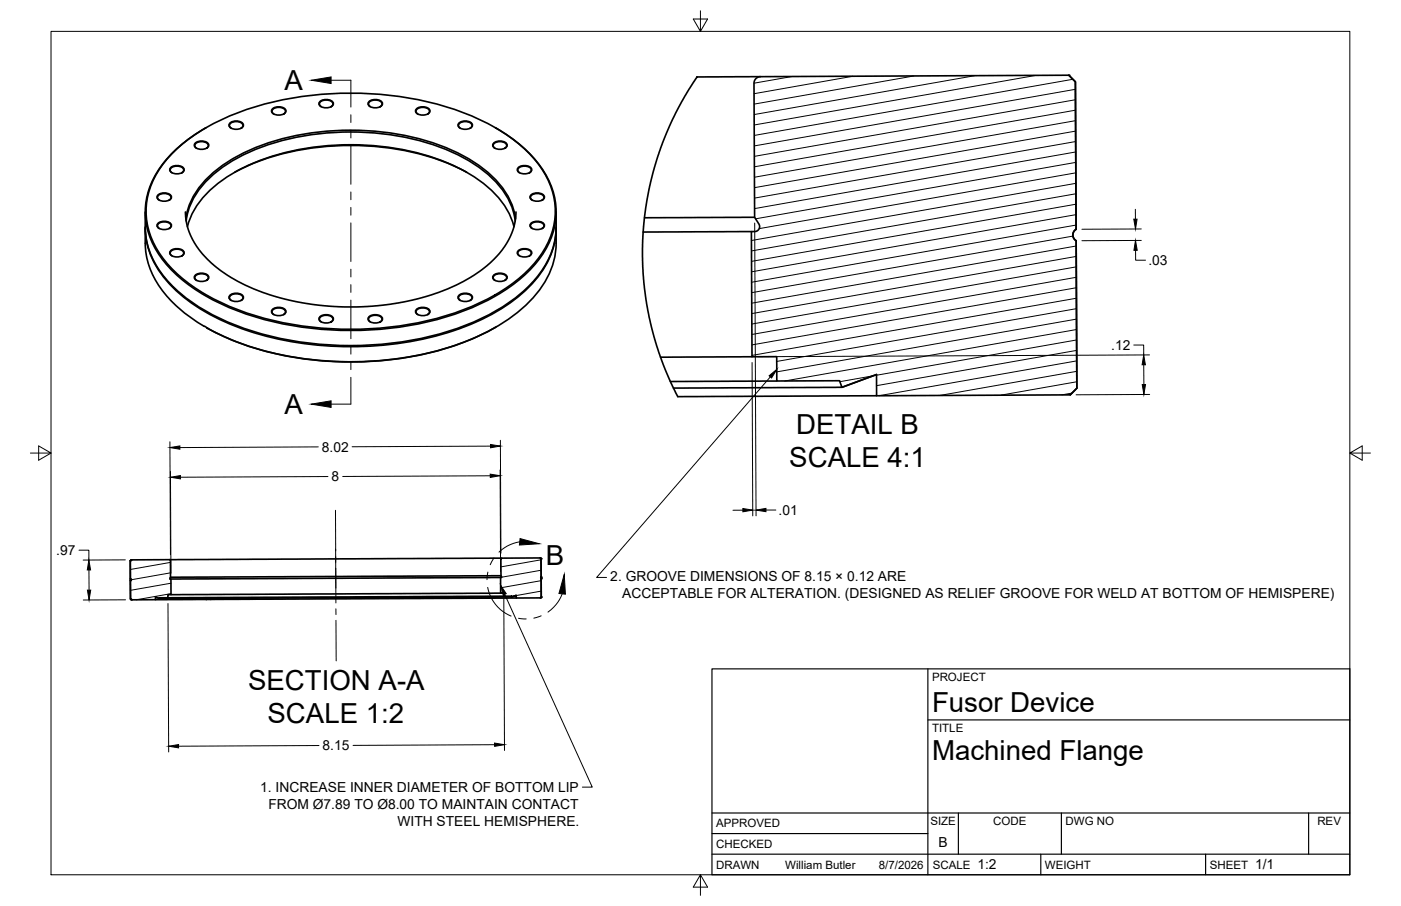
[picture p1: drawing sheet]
<svg xmlns="http://www.w3.org/2000/svg" width="432mm" height="279mm" viewBox="0 0 432 279" stroke-linecap="round" stroke-linejoin="round" font-family="sans-serif">
<!-- layer: Visible -->
<g fill="none" stroke="#000" stroke-width=".51">
<path d="M63.5 39.4a39.6 39.6 0 0 0-16.7 16.7 22.9 22.9 0 0 0 4.3 25.2 55.5 55.5 0 0 0 25.7 15.9 104.4 104.4 0 0 0 66.1-1.3 53.8 53.8 0 0 0 22.2-14.6 23.3 23.3 0 0 0 0-31.9 45.7 45.7 0 0 0-12.4-10M70.9 38a3.1 3.1 0 0 1 4.1 .3 1.39 1.39 0 0 1-1.6 1.5l-1.7-.1a1.06 1.06 0 0 1-1-.6 1.06 1.06 0 0 1 .2-1.1zM71.3 39.5a1 1 0 0 1-.5-1.1 1 1 0 0 1 1-.8l1.5-.1a1.15 1.15 0 0 1 1.4 .6 1.15 1.15 0 0 1-.4 1.4M84 33.6a3.1 3.1 0 0 1 4.1 .3 1.39 1.39 0 0 1-1.6 1.6l-1.7-.2a1.06 1.06 0 0 1-1-.6 1.06 1.06 0 0 1 .2-1.1zM84.4 35.2a1 1 0 0 1-.5-1.2 1 1 0 0 1 1-.7l1.5-.2a1.15 1.15 0 0 1 1.4 .6 1.15 1.15 0 0 1-.4 1.5M98.6 31.3a3.1 3.1 0 0 1 4.1 .3 1.39 1.39 0 0 1-1.6 1.6l-1.7-.1a1.06 1.06 0 0 1-1-.6 1.06 1.06 0 0 1 .2-1.2zM99 32.9a1 1 0 0 1-.5-1.2 1 1 0 0 1 1-.7l1.6-.1a1.15 1.15 0 0 1 1.3 .6 1.15 1.15 0 0 1-.3 1.4M113.7 31.3a3.1 3.1 0 0 1 4.1 .3 1.39 1.39 0 0 1-1.6 1.6l-1.6-.1a1.06 1.06 0 0 1-1-.6 1.06 1.06 0 0 1 .1-1.2zM114.1 32.9a1 1 0 0 1-.5-1.2 1 1 0 0 1 1-.7l1.6-.1a1.15 1.15 0 0 1 1.3 .6 1.15 1.15 0 0 1-.3 1.4M128.3 33.6a3.1 3.1 0 0 1 4.2 .3 1.39 1.39 0 0 1-1.6 1.6l-1.7-.2a1.06 1.06 0 0 1-1-.6 1.06 1.06 0 0 1 .1-1.1zM128.8 35.2a1 1 0 0 1-.6-1.2 1 1 0 0 1 1.1-.7l1.5-.2a1.15 1.15 0 0 1 1.3 .6 1.15 1.15 0 0 1-.3 1.5M141.5 38a3.1 3.1 0 0 1 4.1 .3 1.39 1.39 0 0 1-1.6 1.5l-1.7-.1a1.06 1.06 0 0 1-1-.6 1.06 1.06 0 0 1 .2-1.1z"/>
<path d="M141.9 39.5a1 1 0 0 1-.6-1.1 1 1 0 0 1 1.1-.8l1.5-.1a1.15 1.15 0 0 1 1.4 .6 1.15 1.15 0 0 1-.4 1.4M234.4 23.6l-19.6 .1-4.7 7.6-4.4 9-3.1 8.3-1.9 6.8-1.4 6.6-1 8.6-.3 8.7 .4 7.8 1 7 1.7 8 3.3 10.3 2.2 5.3 2.3 4.6 61.3-.3v-6.5l-10.7 3.9M329.4 23.2l2 2 .3 45.5M52.6 51.7a3.1 3.1 0 0 1 4.1 .3 1.39 1.39 0 0 1-1.6 1.6l-1.7-.2a1.06 1.06 0 0 1-1-.6 1.06 1.06 0 0 1 .2-1.1zM53 53.3a1 1 0 0 1-.5-1.2 1 1 0 0 1 1-.7l1.6-.1a1.15 1.15 0 0 1 1.3 .6 1.15 1.15 0 0 1-.3 1.4M53.2 47.2a64.7 64.7 0 0 1 31.2-15.8 102.8 102.8 0 0 1 61.8 4.7 48 48 0 0 1 20.3 15.3 22.9 22.9 0 0 1-1.6 29.6 55.3 55.3 0 0 1-25.7 15.8 102.9 102.9 0 0 1-69.2-2.6 48 48 0 0 1-20.4-15.4 22.9 22.9 0 0 1 1.7-29.5zM60.2 44.1a3.1 3.1 0 0 1 4.1 .4 1.39 1.39 0 0 1-1.6 1.5l-1.7-.1a1.06 1.06 0 0 1-1-.6 1.06 1.06 0 0 1 .2-1.2zM60.6 45.7a1 1 0 0 1-.5-1.1 1 1 0 0 1 1-.8l1.5-.1a1.15 1.15 0 0 1 1.4 .6 1.15 1.15 0 0 1-.4 1.4M72.3 53.1a79 79 0 0 1 45.4-7.7 71.1 71.1 0 0 1 26.2 7.7M152.1 44.1a3.1 3.1 0 0 1 4.1 .4 1.39 1.39 0 0 1-1.6 1.5l-1.6-.1a1.06 1.06 0 0 1-1-.6 1.06 1.06 0 0 1 .1-1.2zM152.5 45.7a1 1 0 0 1-.5-1.1 1 1 0 0 1 1.1-.8l1.5-.1a1.15 1.15 0 0 1 1.3 .6 1.15 1.15 0 0 1-.3 1.4M159.7 51.7a3.1 3.1 0 0 1 4.1 .3 1.39 1.39 0 0 1-1.6 1.6l-1.6-.2a1.06 1.06 0 0 1-1-.6 1.06 1.06 0 0 1 .1-1.1z"/>
<path d="M160.1 53.3a1 1 0 0 1-.5-1.2 1 1 0 0 1 1-.7l1.6-.1a1.15 1.15 0 0 1 1.3 .6 1.15 1.15 0 0 1-.3 1.4M44.8 75a26.5 26.5 0 0 0 9.6 19.4 40.5 40.5 0 0 0 8.7 6.3l.6 .4M44.8 65.4a27.8 27.8 0 0 0 2.2 14.3 39.1 39.1 0 0 0 16.3 16.2 92.4 92.4 0 0 0 49.1 10.6 86.3 86.3 0 0 0 43.2-12.3 35 35 0 0 0 14.5-16.8 29 29 0 0 0 1.3-12M44.8 70.4v4.6M44.8 70.2a26.8 26.8 0 0 0 9.9 19.8 68.8 68.8 0 0 0 31.8 14.7 103.5 103.5 0 0 0 58.5-4.6 48.9 48.9 0 0 0 21.9-16.2 23.6 23.6 0 0 0 4.5-13.7M48.7 60.1a3.1 3.1 0 0 1 4.1 .4 1.39 1.39 0 0 1-1.6 1.5l-1.7-.1a1.06 1.06 0 0 1-1-.6 1.06 1.06 0 0 1 .2-1.2zM48.7 68.9a3.1 3.1 0 0 1 4.1 .3 1.39 1.39 0 0 1-1.6 1.6l-1.7-.2a1.06 1.06 0 0 1-1-.6 1.06 1.06 0 0 1 .2-1.1zM49.1 61.7a1 1 0 0 1-.5-1.1 1 1 0 0 1 1-.8l1.5-.1a1.15 1.15 0 0 1 1.4 .6 1.15 1.15 0 0 1-.3 1.4M49.1 70.5a1 1 0 0 1-.5-1.2 1 1 0 0 1 1-.7l1.5-.2a1.15 1.15 0 0 1 1.4 .6 1.15 1.15 0 0 1-.3 1.5M52.6 77.3a3.1 3.1 0 0 1 4.1 .3 1.39 1.39 0 0 1-1.6 1.6l-1.7-.1a1.06 1.06 0 0 1-1-.6 1.06 1.06 0 0 1 .2-1.2zM53 78.9a1 1 0 0 1-.5-1.2 1 1 0 0 1 1-.7l1.6-.1a1.15 1.15 0 0 1 1.3 .6 1.15 1.15 0 0 1-.3 1.4M57.1 65.4a22.3 22.3 0 0 0 9.3 16.8l4.7 3.3 4.6 2.5 5.6 2.3 6.7 2 6.5 1.3 6.7 .8 8.8 .3 6.2-.4 6.7-.9 7-1.6 5.5-1.7 6-2.6 4.9-2.8 4.5-3.4 3.1-3.1 2.6-3.7a18 18 0 0 0 2.5-9.1"/>
<path d="M57.3 67.4a25 25 0 0 1 11.8-16.8 70.5 70.5 0 0 1 39-10.4 70.5 70.5 0 0 1 39 10.4 25 25 0 0 1 11.8 16.8M57.4 68.2a24.7 24.7 0 0 1 11.6-16.9 67.8 67.8 0 0 1 35.8-10.5 73.8 73.8 0 0 1 40.3 9.1 27.2 27.2 0 0 1 13.4 16.3l.3 2M57.8 69.9a27 27 0 0 1 12.7-15.7 72.7 72.7 0 0 1 40.7-9.5 68.1 68.1 0 0 1 36.4 10.8 26.1 26.1 0 0 1 10.8 14.4M159.7 77.3a3.1 3.1 0 0 1 4.1 .3 1.39 1.39 0 0 1-1.6 1.6l-1.6-.1a1.06 1.06 0 0 1-1-.6 1.06 1.06 0 0 1 .1-1.2zM160.1 78.9a1 1 0 0 1-.5-1.2 1 1 0 0 1 1-.7l1.6-.1a1.15 1.15 0 0 1 1.3 .6 1.15 1.15 0 0 1-.3 1.4M163.6 68.9a3.1 3.1 0 0 1 4.1 .3 1.39 1.39 0 0 1-1.6 1.6l-1.6-.2a1.06 1.06 0 0 1-1-.6 1.06 1.06 0 0 1 .1-1.1zM163.6 60.1a3.1 3.1 0 0 1 4.1 .4 1.39 1.39 0 0 1-1.6 1.5l-1.6-.1a1.06 1.06 0 0 1-1-.6 1.06 1.06 0 0 1 .1-1.2zM164 70.5a1 1 0 0 1-.5-1.2 1 1 0 0 1 1-.7l1.6-.2a1.15 1.15 0 0 1 1.3 .6 1.15 1.15 0 0 1-.3 1.5M164 61.7a1 1 0 0 1-.5-1.1 1 1 0 0 1 1-.8l1.6-.1a1.15 1.15 0 0 1 1.3 .6 1.15 1.15 0 0 1-.3 1.4M171.4 75a27.2 27.2 0 0 1-10.6 20.3 71.5 71.5 0 0 1-34.2 14.7 101.7 101.7 0 0 1-58.2-6.5l-4.7-2.4M171.4 70.4v4.6M231.6 71.4l-33.4 .2"/>
<path d="M232.6 67l-34 .2M331.7 70.7l-.3-45.5-2-2-95.8 .6-.9 .8-.3 1 .2 41.4 1.3 2.1 .2 .9-.2 .7-.6 .5-1.7 .2 .2 38.6h7.6v7.5l19.3-.1 .8 2-51.9 .3M331.7 70.7l-.8 .8-.2 1.2 .3 .9 .7 .6M331.7 70.7a2.04 2.04 0 0 0 0 3.5M331.7 74.2l.2 45.5-2 2.1M60.2 84.9a3.1 3.1 0 0 1 4.1 .3 1.39 1.39 0 0 1-1.6 1.6l-1.7-.2a1.06 1.06 0 0 1-1-.6 1.06 1.06 0 0 1 .2-1.1zM60.6 86.5a1 1 0 0 1-.5-1.2 1 1 0 0 1 1-.7l1.5-.1a1.15 1.15 0 0 1 1.4 .5 1.15 1.15 0 0 1-.4 1.5M70.9 91.1a3.1 3.1 0 0 1 4.1 .3 1.39 1.39 0 0 1-1.6 1.5l-1.7-.1a1.06 1.06 0 0 1-1-.6 1.06 1.06 0 0 1 .2-1.1zM71.3 92.6a1 1 0 0 1-.5-1.1 1 1 0 0 1 1-.8l1.5-.1a1.15 1.15 0 0 1 1.4 .6 1.15 1.15 0 0 1-.4 1.4M84 95.4a3.1 3.1 0 0 1 4.1 .3 1.39 1.39 0 0 1-1.6 1.6l-1.7-.1a1.06 1.06 0 0 1-1-.6 1.06 1.06 0 0 1 .2-1.2zM84.4 97a1 1 0 0 1-.5-1.1 1 1 0 0 1 1-.8l1.5-.1a1.15 1.15 0 0 1 1.4 .6 1.15 1.15 0 0 1-.4 1.4M98.6 97.7a3.1 3.1 0 0 1 4.1 .3 1.39 1.39 0 0 1-1.6 1.6l-1.7-.2a1.06 1.06 0 0 1-1-.6 1.06 1.06 0 0 1 .2-1.1z"/>
<path d="M99 99.3a1 1 0 0 1-.5-1.2 1 1 0 0 1 1-.7l1.6-.1a1.15 1.15 0 0 1 1.3 .6 1.15 1.15 0 0 1-.3 1.4M113.7 97.7a3.1 3.1 0 0 1 4.1 .3 1.39 1.39 0 0 1-1.6 1.6l-1.6-.2a1.06 1.06 0 0 1-1-.6 1.06 1.06 0 0 1 .1-1.1zM114.1 99.3a1 1 0 0 1-.5-1.2 1 1 0 0 1 1-.7l1.6-.1a1.15 1.15 0 0 1 1.3 .6 1.15 1.15 0 0 1-.3 1.4M128.3 95.4a3.1 3.1 0 0 1 4.2 .3 1.39 1.39 0 0 1-1.6 1.6l-1.7-.1a1.06 1.06 0 0 1-1-.6 1.06 1.06 0 0 1 .1-1.2zM128.8 97a1 1 0 0 1-.6-1.1 1 1 0 0 1 1.1-.8l1.5-.1a1.15 1.15 0 0 1 1.3 .6 1.15 1.15 0 0 1-.3 1.4M141.5 91.1a3.1 3.1 0 0 1 4.1 .3 1.39 1.39 0 0 1-1.6 1.5l-1.7-.1a1.06 1.06 0 0 1-1-.6 1.06 1.06 0 0 1 .2-1.1zM141.9 92.6a1 1 0 0 1-.6-1.1 1 1 0 0 1 1.1-.8l1.5-.1a1.15 1.15 0 0 1 1.4 .6 1.15 1.15 0 0 1-.4 1.4M152.1 84.9a3.1 3.1 0 0 1 4.1 .3 1.39 1.39 0 0 1-1.6 1.6l-1.6-.2a1.06 1.06 0 0 1-1-.6 1.06 1.06 0 0 1 .1-1.1zM152.5 86.5a1 1 0 0 1-.5-1.2 1 1 0 0 1 1.1-.7l1.5-.1a1.15 1.15 0 0 1 1.3 .5 1.15 1.15 0 0 1-.3 1.5M152.7 101a92.1 92.1 0 0 1-48.2 10.6 87.5 87.5 0 0 1-40.6-10.4l-.2-.1M152.9 100.9l-.2 .1M231.8 110l-28.2 .2"/>
<path d="M239.4 117.5l-32.8 .2M329.9 121.8l-59.7 .2M40.2 178.6v6.1l.3 .3M40.4 172.7l12-.1 .2 5.4-.2 .4 .3 .2v4.8h-.9v.9h-2.5v.3l-1.4-.5v.8l-7.4 .1-.3-.3v-5.7v-6.1zM40.4 172.7l-.2 .2v5.7M154.3 178.1l-101.6 .5M154.4 172.2l12.1-.1 .3 .2v11.8l-.2 .3h-7.5v-.8l-1.3 .5-.1-.2h-2.4v-1h-1v-4.8l.3-.2-.2-.4zM154.4 177.5l-101.8 .5M154.6 172.1l-102.3 .5M166.5 172.1l.3 .2v5.7v6.1l-.2 .3M47.9 184.1l1.4 .5M63.6 184.9h-15.7"/>
<path d="M63.9 184.5l-.3 .4M64.5 184.5l.3 .4M154.3 182.9l-101.6 .5M155.3 183.9l-103.5 .4M159.1 183.6l-1.3 .5-108.5 .5M159.1 184.4l-95.5 .5"/>
</g>
<g fill="#000">
<circle cx="329.4" cy="23.2" r=".25"/>
<circle cx="40.2" cy="172.9" r=".25"/>
<circle cx="40.2" cy="178.6" r=".25"/>
<circle cx="40.2" cy="179" r=".25"/>
<circle cx="40.4" cy="172.7" r=".25"/>
<circle cx="166.5" cy="172.1" r=".25"/>
<circle cx="166.8" cy="172.3" r=".25"/>
<circle cx="166.8" cy="178" r=".25"/>
<circle cx="166.8" cy="178.5" r=".25"/>
<circle cx="40.2" cy="184.7" r=".25"/>
<circle cx="40.5" cy="185" r=".25"/>
<circle cx="166.6" cy="184.4" r=".25"/>
<circle cx="166.8" cy="184.1" r=".25"/>
</g>
<!-- layer: Border -->
<path d="M15.7 9.7h400.3v260.1h-400.3zM215.9 3.3v6.4l-2.2-3.8h4.4l-2.2 3.8M9.4 139.7h6.3l-3.8-2.2v4.4l3.8-2.2M416 139.7l3.8 2.2v-4.4l-3.8 2.2h6.4M215.9 269.8l2.2 3.8h-4.4l2.2-3.8v6.3" fill="none" stroke="#000" stroke-width=".31"/>
<!-- layer: Titleblock -->
<path d="M219.4 206.3h196.6v63.5h-196.6zM286 206.3v63.5M286 222h130M219.4 257.1h66.6M219.4 250.7h196.6M295.4 250.7v12.7M327.1 250.7v12.7M403.3 250.7v12.7M219.4 263.4h196.6M320.8 263.4v6.4M371.6 263.4v6.4" fill="none" stroke="#000" stroke-width=".36"/>
<!-- layer: Hatching -->
<g fill="none" stroke="#000" stroke-width=".31">
<path d="M244.1 23.6l-11.7 2.1M262.9 23.5l-30.5 5.4M281.6 23.4l-49.2 8.7M300.4 23.3l-67.9 12M319.2 23.3l-86.7 15.2M330.7 24.4l-98.2 17.4M331.5 27.5l-99 17.5M331.5 30.8l-99 17.4M331.5 34l-99 17.4M331.5 37.2l-99 17.5M331.5 40.4l-98.9 17.5M331.6 43.6l-99 17.5"/>
<path d="M331.6 46.9l-99 17.4M331.6 50.1l-98.7 17.4M331.6 53.3l-97.6 17.2M331.6 56.5l-100 17.7M331.6 59.8l-100 17.6M330.7 72.8l-99 17.5M331.6 63l-100 17.6M331.7 66.2l-100 17.6M331.7 69.4l-100 17.6M331.7 75.9l-100 17.6M331.7 79.1l-100 17.6M331.7 82.3l-100 17.6"/>
<path d="M331.7 85.5l-99.9 17.6M331.8 88.7l-100 17.7M331.8 92l-100 17.6M331.8 95.2l-92.4 16.3M331.8 98.4l-92.4 16.3M269 115.9l-10.1 1.8M331.8 101.6l-89.9 15.9M331.8 104.8l-61.6 10.9M331.9 108.1l-61.7 10.8M331.9 111.3l-60.9 10.7M331.9 114.5l-42.2 7.4M331.9 117.7l-23.4 4.2"/>
<path d="M330.4 121.2l-3.1 .6M52.5 173.4l-12.3 2.2M52.6 176.7l-12.3 2.1M52.7 179.9l-12.5 2.2M166.8 172.6l-12.4 2.2M166.8 175.9l-12.2 2.1M166.8 179.1l-12.5 2.2M52.7 183.1l-10.7 1.9M158.9 183.7l-1.2 .2M166.8 182.3l-7.7 1.4"/>
</g>
<!-- layer: Section Lines -->
<g fill="none" stroke="#000" stroke-width=".31">
<path d="M102 24.7h6.1v8.3M108.1 35.4v2.4M108.1 40.2v2.3M108.1 44.9v11.9M108.1 59.2v2.4M108.1 64v2.4M108.1 68.7v11.9M108.1 83v2.4M108.1 87.8v2.4M108.1 92.5v12M108.1 106.8v2.4M108.1 111.6v2.4"/>
<path d="M108.1 116.4v8.2h-6.1"/>
</g>
<path d="M95.9 24.7l6.1-1v2.1zM95.9 124.6l6.1-1v2z" fill="#000" stroke="#000" stroke-width=".31"/>
<!-- layer: Smart Centers -->
<path d="M103.4 157.4l.1 12.5M103.4 169.3l.1 12.1M103.5 171.7v1.8M103.5 175.2v10.7M103.5 187.7v1.8M103.5 191.3l.1 12.5" fill="none" stroke="#000" stroke-width=".31"/>
<!-- layer: Detail Boundary -->
<path d="M150.4 176.4l-.3 2.4M152.3 172.1l-1.2 2.1M160.2 167.1a11.6 11.6 0 0 0-6.4 3.2M150.3 181.1a11.9 11.9 0 0 0 7.2 8.9M159.8 190.7l2.4 .2M166.8 189.9l-2.3 .7M173.3 183.1a12.1 12.1 0 0 1-4.4 5.7" fill="none" stroke="#000" stroke-width=".31"/>
<path d="M160.3 166.1l5.9 1.6-6.1 .4zM173.9 177.1l.4 6.1-2-.2z" fill="#000" stroke="#000" stroke-width=".31"/>
<!-- layer: FD_Dimensions -->
<g fill="none" stroke="#000" stroke-width=".31">
<path d="M232.6 68.8l.4 90.3M349.9 64.5v3.1M350 77.2v3h3.1M351.7 70.6l-18.2 .1M351.7 74.1l-18.2 .1M231.8 111.8l.2 47.3M349.4 106.4h3.1v3.1M352.5 112.5l.1 6.1M354.3 109.5l-120.7 .5M52.4 136.2l.1 34.9M98.1 137.8l-42.7 .2M151.2 137.6l-42.7 .2"/>
<path d="M154.2 135.8l.2 34.8M354.3 121.6l-22.6 .2M52.5 145.4l.2 31.4M101.1 147l-45.5 .2M151.1 146.7l-45.5 .2M154.1 144.9l.2 31.4M229 157.3l-3.1 .1M236.1 157.3h3M24.3 169.7h3.1v3M27.4 175.8l.1 6.2M38.6 172.7h-13M38.7 185h-13"/>
<path d="M51.8 186.1l.2 45.8M155.3 184.7l.2 46.7M98.3 229.9l-43.3 .2M152.4 229.7l-43.6 .2"/>
</g>
<g fill="#000" stroke="#000" stroke-width=".31">
<path d="M349.4 67.6h1.1l-.5 3zM350 74.1l.5 3.1h-1zM352.5 109.5l.5 3h-1zM352 118.6h1.1l-.5 3zM52.4 138l3-.5v1zM151.2 137.1l3 .5-3 .5zM52.6 147.2l3-.5v1zM151.1 146.2l3 .5-3 .5zM229 156.8l3 .5-3 .5zM233 157.3l3.1-.5v1zM27.4 172.7l.5 3.1h-1zM26.9 182h1.1l-.5 3z"/>
<path d="M52 230.1l3-.5v1zM152.4 229.2l3.1 .5-3.1 .5z"/>
</g>
<!-- layer: Leaders -->
<path d="M237 115.9l2.4-2-1.6 2.7zM154.3 180.5l1.7 2.6-.9 .4z" fill="#000" stroke="#000" stroke-width=".31"/>
<path d="M237.4 116.2l-53.5 61.9h3M155.6 183.3l26.9 59.4h-3" fill="none" stroke="#000" stroke-width=".31"/>
<g font-size="8.5">
<text x="87.7" y="27.8">A</text>
<text x="87.7" y="127.7">A</text>
<text x="245.4" y="133.8">DETAIL B</text>
<text x="243.3" y="144">SCALE 4:1</text>
<text x="168.3" y="174.2">B</text>
<text x="76.5" y="212.7">SECTION A-A</text>
<text x="287.3" y="219.5">Fusor Device</text>
<text x="82.5" y="223">SCALE 1:2</text>
<text x="287.3" y="234.5">Machined Flange</text>
</g>
<g font-size="4.3">
<text x="353.9" y="81.7">.03</text>
<text x="342.5" y="107.9">.12</text>
<text x="99.2" y="139.3">8.02</text>
<text x="102.2" y="148.4">8</text>
<text x="240" y="158.8">.01</text>
<text x="17.3" y="171.2">.97</text>
<text x="188.1" y="179.2">2. GROOVE DIMENSIONS OF 8.15 × 0.12 ARE</text>
<text x="191.8" y="184.3">ACCEPTABLE FOR ALTERATION. (DESIGNED AS RELIEF GROOVE FOR WELD AT BOTTOM OF HEMISPERE)</text>
<text x="99.4" y="231.4">8.15</text>
<text x="80.2" y="244.3">1. INCREASE INNER DIAMETER OF BOTTOM LIP</text>
<text x="82.7" y="249.5">FROM Ø7.89 TO Ø8.00 TO MAINTAIN CONTACT</text>
<text x="122.5" y="254.6">WITH STEEL HEMISPHERE.</text>
<text x="289.3" y="261.2">B</text>
<text x="301.2" y="268.1">1:2</text>
<text x="386.8" y="268.1">1/1</text>
</g>
<g font-size="3.5">
<text x="287.3" y="210.1">PROJECT</text>
<text x="287.3" y="225.8">TITLE</text>
<text x="220.7" y="255.2">APPROVED</text>
<text x="286.7" y="254.5">SIZE</text>
<text x="306.1" y="254.5">CODE</text>
<text x="328.4" y="254.5">DWG NO</text>
<text x="406" y="254.5">REV</text>
<text x="220.7" y="261.5">CHECKED</text>
<text x="220.7" y="267.9">DRAWN</text>
<text x="242" y="267.9">William Butler</text>
<text x="270.9" y="267.9">8/7/2026</text>
<text x="287.5" y="267.9">SCALE</text>
<text x="322.1" y="267.9">WEIGHT</text>
<text x="372.9" y="267.9">SHEET</text>
</g>
</svg>
